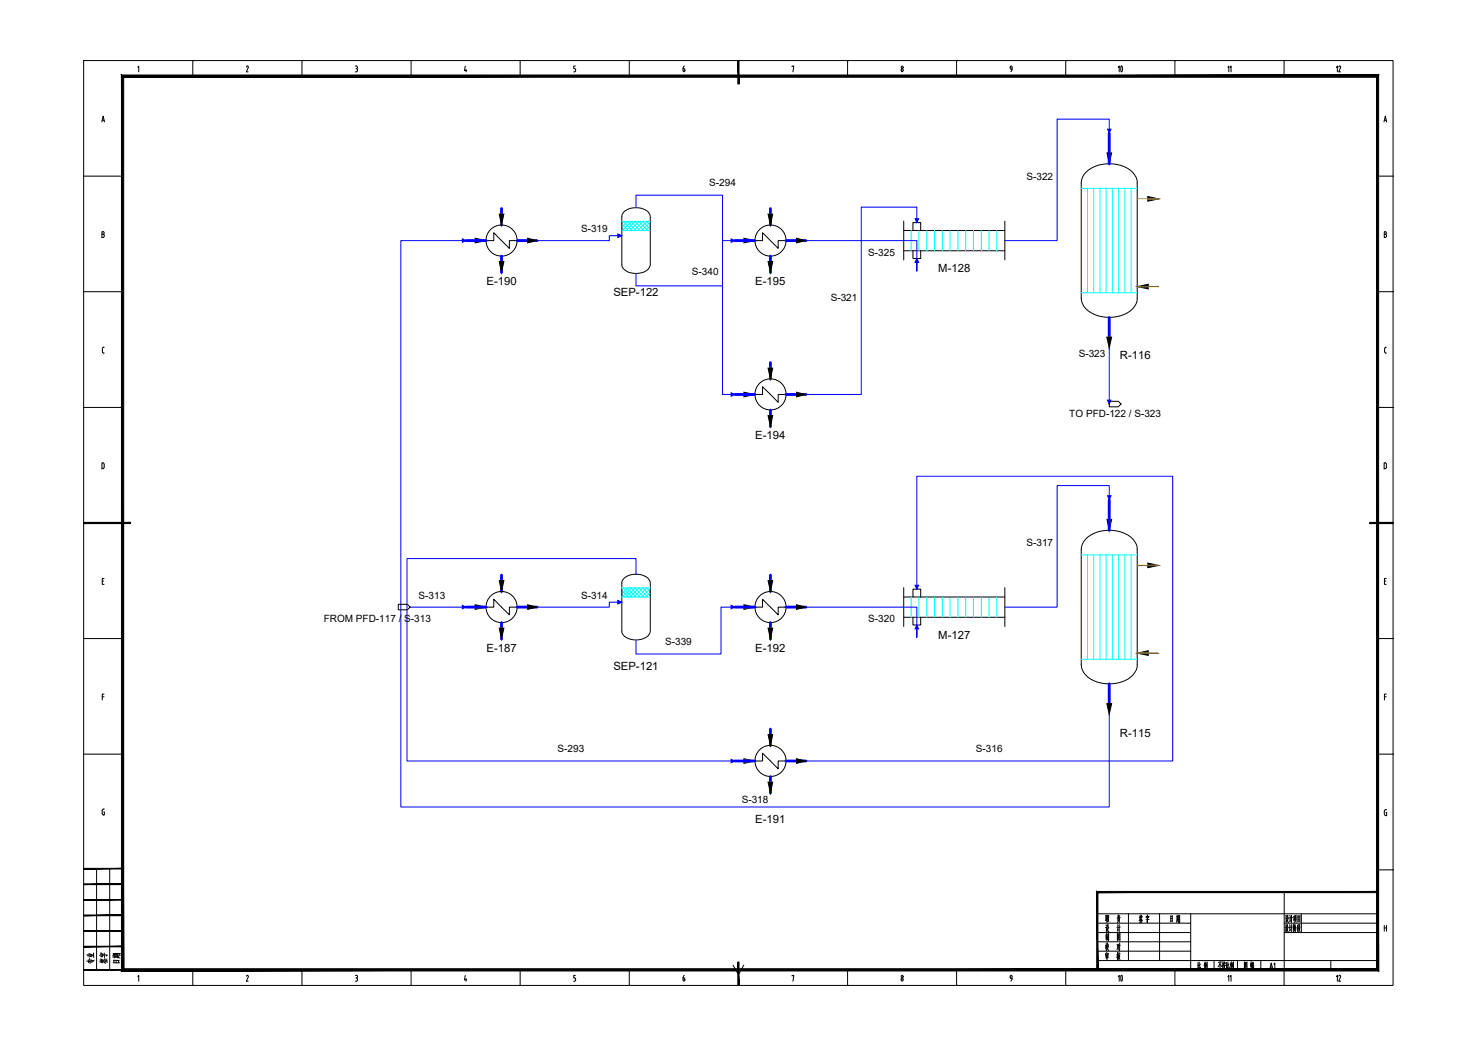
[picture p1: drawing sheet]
<svg xmlns="http://www.w3.org/2000/svg" width="420mm" height="297mm" viewBox="0 0 420 297" stroke-linecap="round" stroke-linejoin="round" font-family="sans-serif">
<g fill="none" stroke="#000" stroke-width=".28">
<path d="M23.8 17.2h372.2v262.9h-372.2zM39.2 19.2l.2-.4v1.6M54.8 17.2h.1M54.8 17.2v4.4M70.3 18.7l.3 .2v.4M70.3 18.8l-.2 .2M70.5 19.3l-.5 1.1h.6M85.8 17.2h.1M85.8 17.2v4.4M101 18.8l.6 .2v.3l-.2 .2M101.2 19.5h.1M101.4 19.5l.2 .4"/>
<path d="M101.6 19.9v.2M116.9 17.2h.1M116.9 17.2v4.4M132.3 18.8l-.3 1.3h.7M132.5 19.7v.7M147.9 17.2h.1M147.9 17.2v4.4M163.4 19.5l.2 .4M163.6 18.8h-.5v.7h.3M163.6 19.9v.2M178.9 17.2h.1M178.9 17.2v4.4"/>
<path d="M194.2 19.5l.1 .8h.3l.1-.3M194.2 19.5h.3l.2 .4M194.5 18.7l-.3 .8M194.7 19.9v.2M209.9 17.2h.1M225.2 19v-.2h.5l-.3 1.6M240.9 17.2h.1M240.9 17.2v4.4M256.2 19.9l.3-.4 .2 .4M256.2 19.9l.3 .5 .2-.4M256.7 19.9v.2M271.9 17.2h.1"/>
<path d="M271.9 17.2v4.4M287.2 19.1l.3-.3 .2 .3M287.2 19.2l.3 .5M287.4 19.7h.3M287.7 19.2v.4M287.7 19.6l-.4 .8M303 17.2h.1M303 17.2v4.4M334 17.2h.1M334 17.2v4.4M365 17.2h.1M365 17.2v4.4"/>
<path d="M28.9 34.7l.4-1.7 .4 1.7M29.1 34.2h.5M101 20.4h.3M101.6 20l-.2 .4M163.1 20.4h.3M163.6 20l-.2 .4M393.4 34.7l.4-1.7 .4 1.7M393.6 34.2h.5M23.8 50.1h11.1M391.6 50.1h4.4M396 50.1h.1M29 66.6h.3"/>
<path d="M29.3 66.6l.4 .4-.4 .5M29.3 66.6l.3-.2v-.4l-.6-.1v1.6h.3M393.5 66.6h.3M393.8 65.9h-.3v1.6h.3M393.8 65.9l.3 .3-.3 .4 .4 .4-.4 .5M23.8 82.9h11.1M29.1 100l.1 .3 .4 .1M29.6 98.7l-.5 .2v1.1M391.6 82.9h4.4M393.6 99.1v.9M393.6 100l.3 .4M393.9 98.7h.2"/>
<path d="M393.9 98.7l-.3 .4M396 82.9h.1M23.8 115.8h11.1M391.6 115.8h4.4M393.9 100.4h.2M396 115.8h.1M29.2 131.6h-.2v1.7h.2M29.3 131.6l.3 .5v.9l-.3 .2M394.1 132.1v.6M394.2 132.7l-.4 .5M394.2 132l-.2-.4h-.5v1.7h.3M396 148.7h.1"/>
<path d="M29.1 165.2h.3M29.6 164.5h-.5v1.6h.5M393.6 165.2h.3M394.1 164.5h-.5v1.6h.5M23.8 181.5h11.1M29.1 198.1h.5M29.6 197.3h-.5v1.7M391.6 181.5h4.4M393.6 198.1h.5M394.1 197.3h-.5v1.7M396 181.5h.1M23.8 214.4h11.1"/>
<path d="M391.6 214.4h4.4M396 214.4h.1M29 230.4v.8M29.1 231.2l.3 .4M29.5 230.7h.2v1h-.3M29.7 230h-.5l-.1 .4M393.5 230.6v.8M394 230.9h.2v.9l-.5-.1-.1-.3M394.2 230.2h-.5l-.1 .4M27.5 246.9v28.8M31.2 246.9v28.8M311.9 259.7h79.7"/>
<path d="M320.8 259.7v13.3M329.6 259.7v13.3M338.5 259.7v16M365.1 253.6v22.1M369.9 259.7v5.4M391.6 247.3h4.4M396 247.3h.1M39.2 277.6l.2-.3v1.6M54.8 275.7v4.4M70.3 277.2l.3 .2v.4M70.3 277.2l-.2 .3M70.5 277.8l-.5 1.1h.6"/>
<path d="M85.8 275.7v4.4M101 277.3l.6 .1v.4l-.2 .1M101 278.9h.3M101.2 278h.3l.1 .3M101.6 278.4v.1M101.6 278.5l-.2 .4M116.9 275.7v4.4M132.3 277.3l-.3 1.2h.7M132.5 278.2v.7M147.9 275.7v4.4M163.1 278.9h.3M163.4 278l.2 .3"/>
<path d="M163.6 277.3h-.5v.7h.3M163.6 278.4v.1M163.6 278.5l-.2 .4M178.9 275.7v4.4M194.5 277.2l-.3 .8M194.7 278.5l-.1 .3h-.3l-.1-.8 .4 .1 .1 .4M208.4 274.3l1.5 2.7 1.5-2.7M225.2 277.4v-.1h.5l-.3 1.6M240.9 275.7v4.4M256.7 278.4v.1M256.7 278.3l-.1-.3a.36 .36 0 0 0-.4 .4 .36 .36 0 0 0 .5 .3v-.2M271.9 275.7v4.4"/>
<path d="M287.4 278.2h.3M287.7 277.6v.5M287.7 278.1l-.4 .8M287.7 277.6l-.1-.3a.46 .46 0 0 0-.4 .4 .46 .46 0 0 0 .3 .5M303 275.7v4.4M311.9 273h79.7M311.9 262.4h26.6M311.9 265.1h26.6M311.9 267.7h26.6M311.9 270.4h26.6M324.1 261.6v.4M324.2 260.1l-.3 .8"/>
<path d="M324.2 260.5v.3M324.3 261.6v.3M324.3 260.8l.5 .8M324.3 260.8l-.5 .9M324.3 260.5h-.3M324.4 261.3l-.3 .1M324.5 260.1l-.1 .7M324.5 260.5l.1 .4M324.5 261.6l-.1 .5M324.7 262.1l-.7 .1M324.8 260.5h-.4M325.9 260.4l-.1 .5"/>
<path d="M326.1 260l.1 .4M326.2 261.1v1.1l-.2-.3M326.4 260.8l-.5 .1M326.4 260.7l-.2 .4M326.6 260.5h-.7M326.6 260.4l-.1 .4M326.6 261.4l-.9 .1M332.8 260.3v1.7M333.1 261.1h-.3M333.2 261.8l-.4 .1M333.3 260.4l-.5 .1M333.3 260.3l-.1 1.7"/>
<path d="M334 275.7v4.4M334.6 260.1v1.4M334.6 261.6l-.2 .6M334.8 261.6l.1 .4M334.8 260.8h-.2M334.8 261.1l-.2 .1M334.9 260.1l-.1 1.3M335 260.5l-.5 .1M335 261.4l-.5 .1M335.1 261.4l-.1 .8M335.1 260.3v1.1M335.3 260.8h-.2"/>
<path d="M335.3 261.3h-.2M335.4 260.3v1.9l-.2-.2M335.4 260.3l-.3 .1M340.6 273.6v1.6M340.8 274.3l-.2 .1M340.9 275l-.4 .4M340.9 273.5v1.7l.2 .2h.2v-.5M341.2 274l-.3 .6M342.5 273.8v1.7M342.6 273.4l-.3 1M342.6 274.4l.2 .3M342.8 273.8l-.3 .9"/>
<path d="M342.8 274.1l-.1 .1M342.9 274.1l-.3 1.2M342.9 273.7l-.3 .1M343 273.9v1M343.2 273.4v2.1l-.2-.3M345.1 273v2.7M346.8 273.9v1.5M346.9 273.5l-.6 1.3M347 274.1l.2 .6M347.2 273.4l-.8 .1M347.6 273.3v2.2l-.1-.3M347.7 274.3l-.3 .4"/>
<path d="M347.8 274h-.4M347.8 273.7v.4M348 274l-.1 .8 .4 .6M348 273.3l.1 .4M348.2 274.5l-.4 1M348.3 273.8h-.5M348.3 273.7l-.1 .4M348.4 274.4l-.6 .1M348.7 273.5v1.7M349 274.3l-.3 .1M349.1 273.4v1.8l.1 .2h.2v-.5M349.4 274l-.3 .6"/>
<path d="M349.9 273.8v1.7M350 273.4l-.3 1M350.1 274.4l.1 .3M350.2 273.8l-.2 .9M350.3 274.1l-.2 .1M350.3 274.1l-.2 1.2M350.4 273.7l-.4 .1M350.4 273.9v1M350.6 273.4v2.1l-.2-.3M351.8 273v2.7M353.8 275.3l.7 .1M353.8 273.4v2.1"/>
<path d="M354 274.1l.4 .5M354 274.9l.2 .3M354.1 274.6l.1 .2M354.1 273.8l-.2 .5M354.3 274h-.2M354.3 273.8l-.5 1M354.5 273.5v1.9M354.5 273.5l-.7 .2M355.5 273.8v1M355.7 273.3v2.2M355.8 273.9v.7M355.8 274h-.3"/>
<path d="M355.9 274.5v1l.4-.1M356 273.8v.6M356 273.9l.3-.1v.4M356.1 274.6v.8M356.3 274.2l-.3 .1M356.3 274.9l-.3 .1M356.3 273.5l-.4 .1M356.4 274.5l-.5 .1M356.4 274.4l-.1 1M365 275.7v4.4M365.1 262.4h26.5M365.1 265.1h26.5"/>
<path d="M365.4 262.9l.2 .4M365.5 260.2l.2 .4M365.5 263.6h-.2M365.5 263.5v1M365.6 260.9l-.2 .1M365.6 260.8v1.1M365.7 264.2l-.3 .5M365.8 264l.5 .9M365.8 261.6l-.3 .4M365.8 261.3l.5 .9M365.8 262.8l-.1 1M365.9 260.2l-.2 .9"/>
<path d="M365.9 260.3l.2-.1v.6l.2 .1M366 262.8l.1 .8h.2M366 262.9l-.2 .1M366.1 263.8h-.4M366.1 263.7l-.5 1.2M366.1 261.1h-.3M366.2 261.1l-.5 1.1M366.6 262.8l.1 .4M366.7 263.4l-.1 1.2M366.7 260.2l.1 .3M366.7 263.5l-.2 .1M366.8 260.8l-.3 .1"/>
<path d="M366.8 260.8l-.1 1.1M366.8 264.2l-.2 .5M366.8 261.5l-.1 .5M367.1 262.8v2.1M367.1 260.1v2.1M367.4 263.5l-.6 .1M367.4 260.8l-.5 .1M367.7 262.8v2M367.8 260.6v.9M367.8 262.9l-.1 .1M367.9 262.8l-.1 1.4-.1-.2M367.9 260.5l-.2 .1"/>
<path d="M368 263.6l-.2 1.3M368 261.3l-.3 .3M368.1 260.6v1M368.1 260.7l.4-.1v1M368.1 263l.3 .8h.1M368.2 262.7l-.3 1M368.2 260.8l-.3 1.4M368.2 260.2v.5M368.2 261.7l.3 .4M368.2 263.5v1.4M368.5 260.2l-.5 .1M368.9 263v1.7"/>
<path d="M369 260.2v1.9M369 263.6l-.1 .1M369 263.3l-.1 .1M369.1 264l-.4 .2M369.1 262.8l-.2 .3M369.2 264l.4 .7M369.3 262.8l-.1 1M369.4 261.3l-.4 .1M369.4 260.8l-.4 .1M369.5 262.8l.1 .8M369.5 262.9l-.2 .1M369.5 263.8l-.3 .1"/>
<path d="M369.5 263.8l-.5 1.1M369.5 261.8l-.5 .1M369.6 260.3l-.6 .1M369.6 260.3l-.1 1.8M378.3 273v2.7M393.5 263v1.7M393.5 263.8h.7M394.2 263v1.7M54.8 280.1h.1M85.8 280.1h.1M116.9 280.1h.1M147.9 280.1h.1"/>
<path d="M178.9 280.1h.1M209.9 280.1h.1M240.9 280.1h.1M271.9 280.1h.1M303 280.1h.1M334 280.1h.1M365 280.1h.1"/>
<circle cx="256.4" cy="19.1" r=".32"/>
<circle cx="256.4" cy="277.6" r=".32"/>
</g>
<g fill="#000" stroke="#000" stroke-width=".28">
<path d="M209.7 17.2l.4 6.7v-6.7zM209.7 17.2l.4 6.7h-.4z"/>
<path d="M34.5 21.3l.7 254.1v-253.4zM34.5 21.3l.7 254.1-.7 .6zM35.2 275.4l-.7 .6 356.8-.6zM34.5 276l356.8-.6 .6 .6zM391.3 22v253.4l.6 .6zM391.9 21.3v254.7l-.6-254zM35.2 22h356.1l.6-.7zM34.5 21.3h357.4l-356.7 .7z"/>
<path d="M23.8 148.5v.3l13.3-.3zM23.8 148.8l13.3-.3v.3z"/>
<path d="M389.4 148.8h6.6v-.3zM389.4 148.5h6.6l-6.6 .3z"/>
<path d="M23.8 255.8h11.1v-.1zM23.8 255.7h11.1l-11.1 .1z"/>
<path d="M23.8 251.4h11.1v-.2zM23.8 251.2h11.1l-11.1 .2z"/>
<path d="M23.8 247h11.1v-.2zM23.8 246.8h11.1l-11.1 .2z"/>
<path d="M312.1 253.7h79.5v-.3zM311.8 253.4h79.8l-79.5 .3zM311.8 253.4l.3 22.3v-22zM311.8 253.4l.3 22.3h-.3z"/>
<path d="M23.8 275.8h11.1v-.2zM23.8 275.6h11.1l-11.1 .2z"/>
<path d="M23.8 269.1h11.1v-.1zM23.8 269h11.1l-11.1 .1z"/>
<path d="M23.8 264.7h11.1v-.2zM23.8 264.5h11.1l-11.1 .2z"/>
<path d="M23.8 260.3h11.1v-.2zM23.8 260.1h11.1l-11.1 .2z"/>
<path d="M209.7 273.5v6.6h.4zM209.7 273.5h.4v6.6z"/>
</g>
<g fill="none" stroke="#0ff" stroke-width=".28">
<path d="M307.4 53.5h15.9M309.1 53.5v29.7M310.9 53.5v29.7M312.7 53.5v29.7M314.4 53.5v29.7M316.2 53.5v29.7M318 53.5v29.7M319.8 53.5v29.7M321.5 53.5v29.7M176.8 64.7l.8 .8M176.8 63.6l1.9 1.9M176.8 62.9h8.1"/>
<path d="M176.8 65.5h8.1M177.2 62.9l2.6 2.6M177.4 62.9l-.6 .6M178.3 62.9l2.5 2.6M178.5 62.9l-1.7 1.7M179.4 62.9l2.5 2.6M179.6 62.9l-2.7 2.6M180.5 62.9l2.5 2.6M180.6 62.9l-2.6 2.6M181.6 62.9l2.5 2.6M181.7 62.9l-2.6 2.6M182.6 62.9l2.3 2.2"/>
<path d="M182.8 62.9l-2.6 2.6M183.7 62.9l1.2 1.1M183.9 62.9l-2.6 2.6M184.9 63.1l-2.5 2.4M184.9 64.2l-1.4 1.3M184.9 65.3l-.3 .2M259 65.5v5.8M261.2 65.5v5.8M263.5 65.5v5.8M265.7 65.5v5.8M267.9 65.5v5.8M270.1 65.5v5.8"/>
<path d="M272.3 65.5v5.8M274.5 65.5v5.8M276.7 65.5v5.8M279 65.5v5.8M281.2 65.5v5.8M283.4 65.5v5.8M307.4 83.2h15.9M307.4 157.7h15.9M309.1 157.7v29.7M310.9 157.7v29.7M312.7 157.7v29.7M314.4 157.7v29.7"/>
<path d="M316.2 157.7v29.7M318 157.7v29.7M319.8 157.7v29.7M321.5 157.7v29.7M176.8 168.9l.8 .8M176.8 167.8l1.9 1.9M176.8 167.1h8.1M176.8 169.7h8.1M177.2 167.1l2.6 2.6M177.4 167.1l-.6 .6M178.3 167.1l2.5 2.6M178.5 167.1l-1.7 1.7"/>
<path d="M179.4 167.1l2.5 2.6M179.6 167.1l-2.7 2.6M180.5 167.1l2.5 2.6M180.6 167.1l-2.6 2.6M181.6 167.1l2.5 2.6M181.7 167.1l-2.6 2.6M182.6 167.1l2.3 2.2M182.8 167.1l-2.6 2.6M183.7 167.1l1.2 1.1M183.9 167.1l-2.6 2.6M184.9 167.3l-2.5 2.4M184.9 168.4l-1.4 1.3"/>
<path d="M184.9 169.5l-.3 .2M259 169.7v5.8M261.2 169.7v5.8M263.5 169.7v5.8M265.7 169.7v5.8M267.9 169.7v5.8M270.1 169.7v5.8M272.3 169.7v5.8M274.5 169.7v5.8M276.7 169.7v5.8M279 169.7v5.8M281.2 169.7v5.8"/>
<path d="M283.4 169.7v5.8M307.4 187.4h15.9"/>
</g>
<g fill="none" stroke="#000" stroke-width=".28">
<path d="M308.6 49.1a10.3 10.3 0 0 1 13.5 0 4.1 4.1 0 0 1 1.2 2.9v32.8a5.7 5.7 0 0 1-4.7 4.9 9.9 9.9 0 0 1-10.5-2.7l-.6-1.5-.1-.7v-32.8a4.4 4.4 0 0 1 1.2-2.9zM138.2 68.4h2.2v-2.2l4.4 4.4v-2.2h2.2M177.4 60.1a5.4 5.4 0 0 1 7.1 .5l.4 .9v13.7a3.6 3.6 0 0 1-4.1 2.6 3.6 3.6 0 0 1-4-2.6v-13.7v-.4zM214.6 68.4h2.2v-2.2l4.4 4.4v-2.2h2.2M256.9 62.9v11M256.9 71.3h28.8M256.9 65.5h28.8M259.5 65.5v-2.2h2.2v2.2M259.5 71.3v2.2h2.2v-2.2M285.7 62.9v11M214.6 112.1h2.2v-2.2l4.4 4.5v-2.3h2.2M308.6 153.2a10.3 10.3 0 0 1 13.5 0 4.1 4.1 0 0 1 1.2 3v32.7a5.7 5.7 0 0 1-4.7 5 9.9 9.9 0 0 1-10.5-2.7l-.6-1.5-.1-.8v-32.7a4.4 4.4 0 0 1 1.2-3z"/>
<path d="M138.2 172.6h2.2v-2.3l4.4 4.5v-2.2h2.2M177.4 164.3a5.4 5.4 0 0 1 7.1 .5l.4 .9v13.7a3.6 3.6 0 0 1-4.1 2.5 3.6 3.6 0 0 1-4-2.5v-13.7v-.4zM214.6 172.6h2.2v-2.3l4.4 4.5v-2.2h2.2M256.9 175.5h28.8M256.9 167v11.1M256.9 169.7h28.8M259.5 169.7v-2.2h2.2v2.2M259.5 175.5v2.2h2.2v-2.2M285.7 167v11.1M214.6 216.3h2.2v-2.2l4.4 4.5v-2.3h2.2"/>
<circle cx="142.6" cy="68.4" r="4.4"/>
<circle cx="219" cy="68.4" r="4.4"/>
<circle cx="219" cy="112.1" r="4.4"/>
<circle cx="142.6" cy="172.6" r="4.4"/>
<circle cx="219" cy="172.6" r="4.4"/>
<circle cx="219" cy="216.3" r="4.4"/>
</g>
<g fill="none" stroke="#00f" stroke-width=".8">
<path d="M315.3 37.8v8.8M142.6 59.3v4.7M219 59.3v4.7M132.5 68.4h5.7M142.6 72.8v4.7M147 68.4h5.6M208.9 68.4h5.7M219 72.8v4.7M223.4 68.4h5.7M315.3 90.2v5.6M208.9 112.1h5.7M219 103.1v4.6"/>
<path d="M219 116.6v4.6M223.4 112.1h5.7M315.3 142v8.7M132.5 172.6h5.7M142.6 163.5v4.6M142.6 177v4.6M147 172.6h5.6M208.9 172.6h5.7M219 163.5v4.6M219 177v4.6M223.4 172.6h5.7M315.3 194.4v5.6"/>
<path d="M208.9 216.3h5.7M219 207.2v4.7M223.4 216.3h5.7M219 220.8v4.6"/>
</g>
<g fill="#000" stroke="#000" stroke-width=".28">
<path d="M314.7 43.5h1.3l-.7 3.1zM326.3 55.9l3.1 .6-3.1 .7zM135.1 67.7l3.1 .7-3.1 .6zM141.9 60.9h1.3l-.6 3.1zM141.9 74.4h1.3l-.6 3.1zM150 67.7l2.6 .7-2.6 .6zM211.5 67.7l3.1 .7-3.1 .6zM218.3 60.9h1.4l-.7 3.1zM218.3 74.4h1.4l-.7 3.1zM226.4 67.7l2.7 .7-2.7 .6zM314.6 95.8h1.4l-.7 3.1zM323.3 81.5l3.1-.7v1.3z"/>
<path d="M211.5 111.5l3.1 .6-3.1 .7zM218.3 104.6h1.4l-.7 3.1zM226.4 111.5l2.7 .6-2.7 .7zM218.3 118.1h1.4l-.7 3.1zM314.7 147.6h1.3l-.7 3.1zM135.1 171.9l3.1 .7-3.1 .6zM141.9 165h1.3l-.6 3.1zM150 171.9l2.6 .7-2.6 .6zM211.5 171.9l3.1 .7-3.1 .6zM218.3 165h1.4l-.7 3.1zM226.4 171.9l2.7 .7-2.7 .6zM326.3 160l3.1 .7-3.1 .7z"/>
<path d="M141.9 178.5h1.3l-.6 3.1zM218.3 178.5h1.4l-.7 3.1zM323.3 185.7l3.1-.7v1.3zM211.5 215.7l3.1 .6-3.1 .7zM218.3 208.8h1.4l-.7 3.1zM226.4 215.7l2.7 .6-2.7 .7zM314.6 200h1.4l-.7 3.1zM218.3 222.3h1.4l-.7 3.1z"/>
</g>
<path d="M323.3 56.5h6.1M323.3 81.5h6.1h-3M323.3 160.7h6.1M323.3 185.7h6.1h-3" fill="none" stroke="#ffbf00" stroke-width=".38"/>
<!-- layer: STREAM -->
<g fill="none" stroke="#00f" stroke-width=".28">
<path d="M315.3 37.8v-3.9h-14.8v34.5h-14.8M180.8 59v-3.5h24.6v56.6h3.5M132.5 68.4h-18.6v161h201.4v-26.3M176.8 67h-3.6v1.4h-20.6M208.9 68.4h-3.5v12.9h-24.6v-3.5M229.1 68.4h31.5v8.6v-3.5M260.6 63.3v-4.4h-15.8v53.2h-15.7M315.3 98.9v15.9M315.3 142v-4h-14.8v34.6h-14.8M116.6 172.6h15.9M176.8 171.2h-3.6v1.4h-20.6M180.8 163.2v-4.4h-65.1v57.5h93.2"/>
<path d="M208.9 172.6h-3.9v13.3h-24.2v-4M229.1 172.6h31.5v8.6v-3.5M260.6 167.5v-32.1h72.8v80.9h-104.3"/>
</g>
<!-- layer: STREAM_ARROW -->
<g fill="#00f" stroke="#00f" stroke-width=".28">
<path d="M207.8 215.8l1.1 .5-1.1 .5z"/>
<path d="M207.8 111.7l1.1 .4-1.1 .5z"/>
<path d="M131.4 172.1l1.1 .5-1.1 .4z"/>
<path d="M175.6 170.7l1.2 .5-1.2 .5z"/>
<path d="M260.1 166.4h1l-.5 1.1z"/>
<path d="M314.9 140.9h.9l-.5 1.1z"/>
<path d="M131.4 67.9l1.1 .5-1.1 .5z"/>
<path d="M175.6 66.5l1.2 .5-1.2 .5z"/>
<path d="M260.6 177.7l.5 1.1h-1z"/>
<path d="M260.1 62.2h1l-.5 1.1z"/>
<path d="M314.9 36.7h.9l-.5 1.1z"/>
<path d="M314.8 113.7h1l-.5 1.1z"/>
<path d="M260.6 73.5l.5 1.1h-1z"/>
<path d="M207.8 172.1l1.1 .5-1.1 .4z"/>
<path d="M207.8 67.9l1.1 .5-1.1 .5z"/>
</g>
<!-- layer: CONNECTOR -->
<path d="M315.3 114.1h2.6l.8 .7-.8 .8h-2.6zM113.2 171.8h2.6l.8 .8-.8 .7h-2.6z" fill="none" stroke="#000" stroke-width=".28"/>
<text font-size="6.6" x="315.7" y="280.8">10</text>
<text font-size="6.2" x="315.7" y="22.2">10</text>
<g font-size="5.3">
<text x="312.9" y="263.5">职 责</text>
<text x="313.3" y="268.5">制 图</text>
<text x="27.5" y="275.2" transform="rotate(-90 27.5 275.2)">专业</text>
<text x="31.4" y="275.2" transform="rotate(-90 31.4 275.2)">签字</text>
<text x="34.9" y="274.8" transform="rotate(-90 34.9 274.8)">日期</text>
<text x="312.9" y="271.3">校 对</text>
</g>
<g font-size="4.4">
<text x="378.5" y="21.5">12</text>
<text x="363.4" y="276.6" transform="rotate(-90 363.4 276.6)">A1</text>
<text x="382.1" y="280.1" transform="rotate(-90 382.1 280.1)">12</text>
</g>
<g font-size="4">
<text x="351" y="21.5" transform="rotate(-90 351 21.5)">11</text>
<text x="351" y="280.1" transform="rotate(-90 351 280.1)">11</text>
</g>
<g font-size="3.2">
<text x="266.7" y="77.5">M-128</text>
<text x="138.3" y="81">E-190</text>
<text x="214.7" y="81">E-195</text>
<text x="174.4" y="84">SEP-122</text>
<text x="318.4" y="102.1">R-116</text>
<text x="214.7" y="124.7">E-194</text>
<text x="138.3" y="185.2">E-187</text>
<text x="214.7" y="185.2">E-192</text>
<text x="266.7" y="181.6">M-127</text>
<text x="174.4" y="190.4">SEP-121</text>
<text x="318.4" y="209.4">R-115</text>
<text x="214.7" y="233.9">E-191</text>
</g>
<g font-size="2.8">
<text x="201.6" y="52.8">S-294</text>
<text x="291.8" y="51.1">S-322</text>
<text x="165.2" y="65.9">S-319</text>
<text x="246.8" y="72.7">S-325</text>
<text x="196.7" y="78">S-340</text>
<text x="236.2" y="85.5">S-321</text>
<text x="306.6" y="101.6">S-323</text>
<text x="304" y="118.4">TO PFD-122 / S-323</text>
<text x="291.8" y="155.3">S-317</text>
<text x="119" y="170.1">S-313</text>
<text x="165.2" y="170.1">S-314</text>
<text x="92" y="176.8">FROM PFD-117 / S-313</text>
<text x="246.8" y="176.9">S-320</text>
<text x="189.1" y="183.2">S-339</text>
<text x="158.5" y="213.7">S-293</text>
<text x="277.4" y="213.7">S-316</text>
<text x="210.8" y="228.3">S-318</text>
</g>
</svg>
